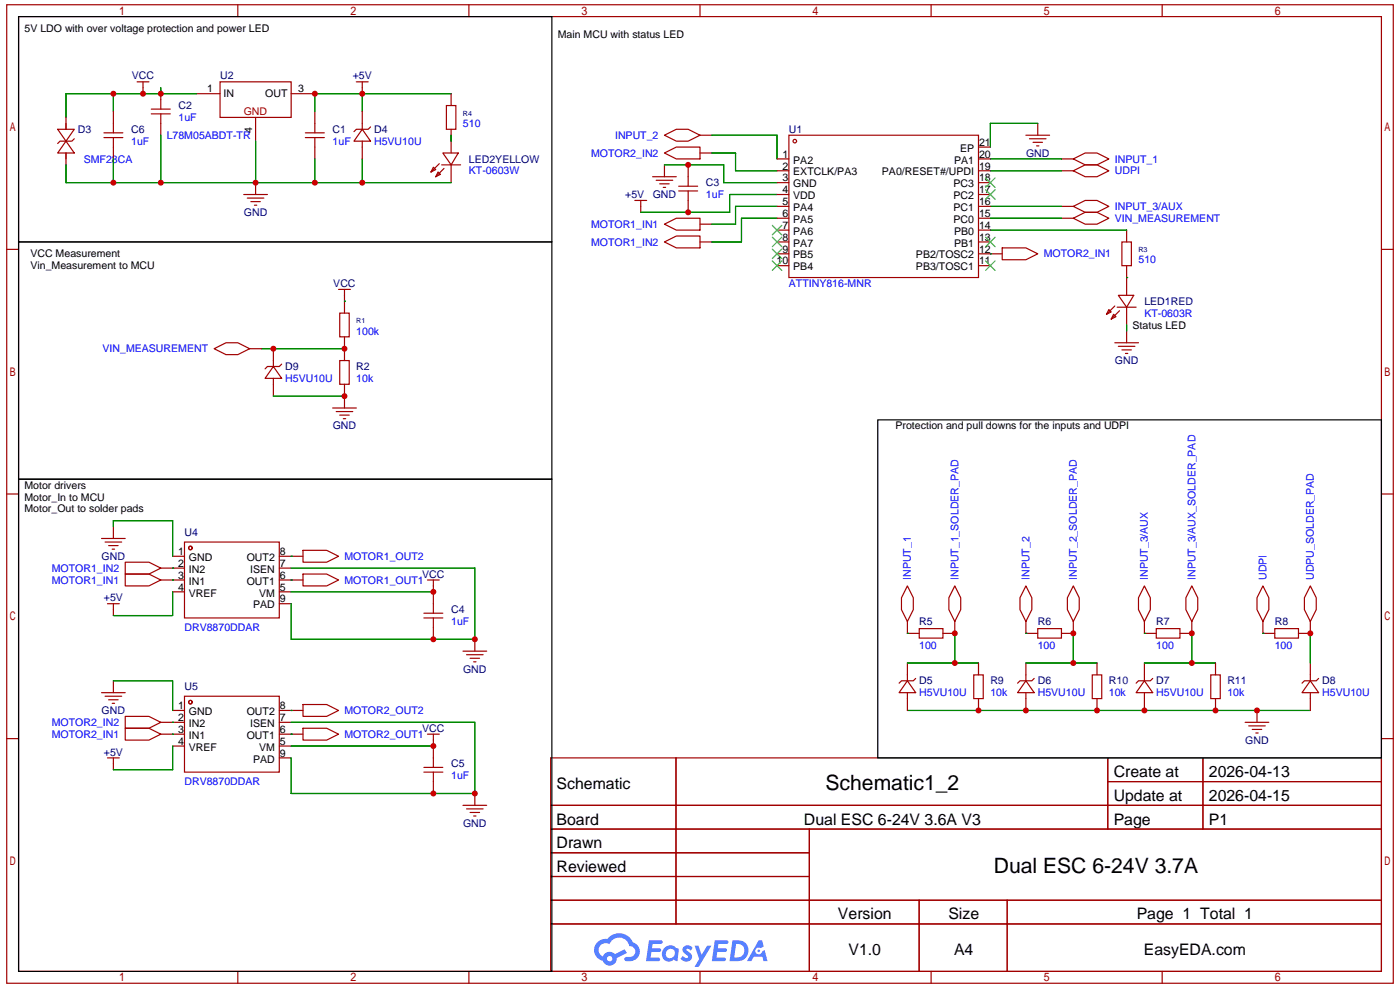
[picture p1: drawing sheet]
<svg xmlns="http://www.w3.org/2000/svg" width="297mm" height="210mm" viewBox="0 0 297 210" stroke-linecap="round" stroke-linejoin="round" font-family="sans-serif">
<g fill="none" stroke="#a10000" stroke-width=".25">
<path d="M1.4 1h294.4v207.5h-294.4zM3.9 3.5h289.3v202.5h-289.3zM50.5 1v2.5M99.5 1v2.5M148.6 1v2.5M197.6 1v2.5M246.7 1v2.5M1.4 52.9h2.5M293.2 52.9h2.6M1.4 104.8h2.5M293.2 104.8h2.6M1.4 156.7h2.5"/>
<path d="M293.2 156.7h2.6M116.9 160.7h176.3v45.3h-176.3zM116.9 170.8h176.3M116.9 175.8h176.3M143.5 160.7v35.3M171.8 175.8v30.2M235.1 160.7v15.1M235.1 165.8h58.1M255.4 160.7v15.1M116.9 180.9h54.9M116.9 190.9h176.3M116.9 185.9h54.9"/>
<path d="M116.9 196h176.3M195.1 190.9v15.1M213.8 190.9v15.1M50.5 206v2.5M99.5 206v2.5M148.6 206v2.5M197.6 206v2.5M246.7 206v2.5"/>
</g>
<g fill="#5487ff">
<path d="M145.2 200.8a1.29 1.29 0 0 1 1.8 .2l-.4 .7a.54 .54 0 0 0-.9-.3l.1 .2a1.27 1.27 0 0 1 .8 2 1.52 1.52 0 0 1-2.2-.3l.6-.6 .7 .5a.31 .31 0 0 0 .4-.3 .31 .31 0 0 0-.3-.3 1.11 1.11 0 0 1-.6-1.8z"/>
<path d="M147.4 200.6h.9l.6 1.9 1.2-1.9h.9l-2.7 4.5h-.9l1-1.7z"/>
<path d="M137.8 199.4h1.6a1.3 1.3 0 0 1 1.2 .2 .39 .39 0 0 1-.3 .6h-1.8l-.1 .9h1.6a.39 .39 0 0 1 .4 .5 .39 .39 0 0 1-.5 .3h-1.6l-.2 1.2h1.4a.45 .45 0 0 1 .5 .1 .45 .45 0 0 1 .1 .5l-.4 .2h-2.6z"/>
<path d="M151.7 199.4h1.6a1.31 1.31 0 0 1 1.3 .2 .39 .39 0 0 1-.4 .6h-1.7l-.1 .9h1.6a.39 .39 0 0 1 .3 .5 .39 .39 0 0 1-.4 .3h-1.6l-.2 1.2h1.3a.45 .45 0 0 1 .5 .1 .45 .45 0 0 1 .2 .5l-.4 .2h-2.6z"/>
<path d="M161 199.4h.8l.3 1.4-.6 .3a.75 .75 0 0 0-1.1 .3 .75 .75 0 0 0 .5 1 .75 .75 0 0 0 .9-.6l.5-.3 .6 2.4h-.8l-.3-1h-1.8l-.5 1h-.9z"/>
<path d="M155.5 199.4l-.6 4.5h1.4a2.25 2.25 0 0 0 2.6-2.3 2.25 2.25 0 0 0-2.7-2.2zM156.2 200.2a1.49 1.49 0 0 1 1.8 1.5 1.49 1.49 0 0 1-1.9 1.4h-.3z"/>
<path d="M140.9 201.2a1.58 1.58 0 0 0-.2 2.1 1.58 1.58 0 0 0 2.1 .4l.2-.2 .8 .4 .3-2.5-.2-.3h-.4a1.58 1.58 0 0 0-2.6 .1zM141.6 201.6a.97 .97 0 0 1 1.6 .4 .97 .97 0 0 1-1 1.2 .93 .93 0 0 1-.9-.6 .93 .93 0 0 1 .3-1z"/>
<path d="M126.8 199.8a2.34 2.34 0 0 0 1.2 4 1.53 1.53 0 0 0 1.7 1 1.53 1.53 0 0 0 1.2-1.6l2.2-1.1-.5-.8-2.1 1.1a1.56 1.56 0 0 0-2.5 .4 1.48 1.48 0 0 1-.8-2 1.48 1.48 0 0 1 2.2-.5 2.21 2.21 0 0 1 2.3-1.4 2.21 2.21 0 0 1 1.9 1.8 1.15 1.15 0 0 1 1.3 1 1.15 1.15 0 0 1-1.1 1.3h-.7a.46 .46 0 0 0-.6 .3 .46 .46 0 0 0 .5 .6 2.15 2.15 0 0 0 2.5-1 2.15 2.15 0 0 0-.4-2.6l-.8-.4a3.2 3.2 0 0 0-5.4-.8l-1.1 .1zM128.8 203.3a.6 .6 0 0 1 1.2 0 .6 .6 0 0 1-1.2 0z"/>
<circle cx="161.1" cy="201.7" r=".28"/>
</g>
<g fill="none" stroke="#a10000" stroke-width=".25">
<path d="M29.1 17.4h2.5M30.4 17.4v2.5M34.1 18.6v4.5M41.7 19.9h5M46.7 17.4h15.1v7.5h-15.1zM61.8 19.9h5M75.6 17.4h2.6M76.9 17.4v2.5M95.8 19.9v2.5M12.2 27.4h3.6l-1.8 2.5zM14 29.9l1.8 2.6h-3.6zM14 24.9v2.5"/>
<path d="M14 32.5v2.5M15.8 29.4l-.5 .5h-2.6l-.5 .5M22.1 29.2h4M22.1 28.2h4M24.1 23.6v4.6M24.1 29.2v4.5M32.1 23.1h4M32.1 24.1h4M34.1 24.1v4.6M54.3 24.9v5M54.3 38.7v2.6M64.8 29.2h4"/>
<path d="M64.8 28.2h4M66.8 23.6v4.6M66.8 29.2v4.5M76.9 27.4l1.8 2.5h-3.6zM76.9 23.6v3.8M76.9 29.9v3.8M78.7 26.9l-.5 .5h-2.6l-.5 .5M92 35.5l.5 .5-1 .5zM93 36.5l.5 .5-1 .5zM93.2 34.7l-1.7 1.8M93.7 35h4.1M94 32.5h3.3l-1.5 2.5z"/>
<path d="M94.3 35.7l-1.8 1.8M94.8 22.4h2v5h-2zM95.8 27.4v5.1M95.8 35v3.7M138.5 37.5h5.1M139.3 38.2h3.5M140 39h2M140.8 39.7h.5M141 32.5l2.6-1.3h5v2.5h-5zM141 28.7l2.6-1.3h2.5l2.5 1.3-2.5 1.2h-2.5zM141 35v2.5M144.1 39.5h4"/>
<path d="M146.1 35v4.5M148.6 32.5h2.5M148.6 28.7h2.5M164.9 33.7h2.6M164.9 36.2h2.6M164.9 38.7h2.6M167.5 28.7h40.2v30.2h-40.2zM207.7 33.7h2.5M207.7 36.2h2.5M207.7 38.7h2.5M207.7 31.2h2.5M217.8 28.7h5"/>
<path d="M218.5 29.4h3.5M219.3 30.2h2M220 30.9h.5M220.3 26.2v2.5M225.3 33.7h2.5M225.3 36.2h2.5M227.8 33.7l2.5-1.2h2.6l2.5 1.2-2.5 1.3h-2.6zM227.8 36.2l2.5-1.2h2.6l2.5 1.2-2.5 1.3h-2.6zM51.7 41.3h5.1M52.5 42h3.5M53.2 42.8h2.1M54 43.5h.5"/>
<path d="M134.8 42.5h2.5M136 42.5v2.5M141 47.5l2.6-1.2h5v2.5h-5zM141 51.3l2.6-1.2h5v2.5h-5zM144.1 40.5h4M146.1 40.5v4.5M148.6 47.5h2.5M148.6 51.3h2.5M164.9 41.3h2.6M164.9 53.8h2.6M164.9 51.3h2.6M164.9 43.8h2.6"/>
<path d="M164.9 46.3h2.6M164.9 48.8h2.6M164.9 56.3h2.6M207.7 41.3h2.5M207.7 53.8h5M207.7 51.3h2.5M207.7 43.8h2.5M207.7 46.3h2.5M207.7 48.8h2.5M207.7 56.3h2.5M212.7 52.6h5.1l2.5 1.2-2.5 1.3h-5.1zM225.3 43.8h2.5"/>
<path d="M225.3 46.3h2.5M227.8 43.8l2.5-1.3h2.6l2.5 1.3-2.5 1.2h-2.6zM227.8 46.3l2.5-1.3h2.6l2.5 1.3-2.5 1.2h-2.6zM238.1 51.3h2.1v5h-2.1zM239.2 48.8v2.5M239.2 56.3v6.3M45.5 74l2.5-1.3h2.5l2.5 1.3-2.5 1.2h-2.5zM53 74h2.5M58 77.7l1.8 2.5h-3.5zM58 74v3.7M59.8 77.2l-.5 .5h-2.5l-.5 .5M71.9 61.4h2.5"/>
<path d="M72.1 66.4h2v5h-2zM72.1 76.5h2v5h-2zM73.1 61.4v5M73.1 71.4v5.1M235.4 65.7l.5 .5-1 .5zM236.4 66.7l.5 .5-1 .5zM236.6 64.9l-1.7 1.8M236.6 72.7h5.1M237.1 65.2h4.1M237.4 62.6h3.3l-1.5 2.6zM237.4 73.5h3.5M237.6 65.9l-1.7 1.8"/>
<path d="M238.1 74.2h2.1M238.9 75h.5M239.2 65.2v3.7M239.2 70.2v2.5M58 80.2v3.8M70.6 86.5h5M71.4 87.3h3.5M72.1 88h2M72.9 88.8h.5M73.1 81.5v5M21.6 114.2h5M22.3 115h3.5"/>
<path d="M23.1 115.7h2M23.8 116.5h.5M24.1 111.7v2.5M26.6 119.2h5l2.5 1.3-2.5 1.3h-5zM36.6 118h2.6M39.2 115h20.1v16.1h-20.1zM59.3 118h5M64.3 116.7h5l2.6 1.3-2.6 1.2h-5zM22.8 128h2.5M24.1 128v2.6M26.6 121.8h5l2.5 1.2-2.5 1.3h-5zM34.1 120.5h5.1"/>
<path d="M34.1 123h5.1M36.6 125.5h2.6M59.3 120.5h2.5M59.3 123h5M59.3 125.5h2.5M59.3 128h2.5M64.3 121.8h5l2.6 1.2-2.6 1.3h-5zM90 130.1h4M90 131.1h4M90.7 123h2.5M92 123v7.1M92 131.1v4.5"/>
<path d="M98.3 138.1h5M99 138.9h3.6M99.8 139.6h2M100.8 135.6v2.5M192.6 124.3l1.3 2.5v2.5l-1.3 2.5-1.2-2.5v-2.5zM192.6 131.8v2.5h2.5M195.1 133.3h5.1v2h-5.1zM202.7 124.3l1.2 2.5v2.5l-1.2 2.5-1.3-2.5v-2.5zM202.7 131.8v2.5h-2.5M217.8 124.3l1.2 2.5v2.5l-1.2 2.5-1.3-2.5v-2.5zM217.8 131.8v2.5h2.5M220.3 133.3h5v2h-5z"/>
<path d="M227.8 124.3l1.3 2.5v2.5l-1.3 2.5-1.2-2.5v-2.5zM227.8 131.8v2.5h-2.5M242.9 124.3l1.3 2.5v2.5l-1.3 2.5-1.2-2.5v-2.5zM242.9 131.8v2.5h2.5M245.4 133.3h5.1v2h-5.1zM253 124.3l1.2 2.5v2.5l-1.2 2.5-1.3-2.5v-2.5zM253 131.8v2.5h-2.5M268.1 124.3l1.2 2.5v2.5l-1.2 2.5-1.3-2.5v-2.5zM268.1 131.8v2.5h2.5M270.6 133.3h5v2h-5zM278.1 124.3l1.3 2.5v2.5l-1.3 2.5-1.2-2.5v-2.5zM278.1 131.8v2.5h-2.5"/>
<path d="M21.6 146.9h5M22.3 147.7h3.5M23.1 148.4h2M23.8 149.2h.5M24.1 144.4v2.5M26.6 151.9h5l2.5 1.3-2.5 1.3h-5zM26.6 154.5h5l2.5 1.2-2.5 1.3h-5zM34.1 153.2h5.1M34.1 155.7h5.1M36.6 150.7h2.6M36.6 158.2h2.6M39.2 147.7h20.1v16.1h-20.1z"/>
<path d="M59.3 153.2h2.5M59.3 150.7h5M59.3 155.7h5M59.3 158.2h2.5M64.3 149.4h5l2.6 1.3-2.6 1.2h-5zM64.3 154.5h5l2.6 1.2-2.6 1.3h-5zM90.7 155.7h2.5M92 155.7v7.1M100.5 140.4h.5M192.6 144.4l1.8 2.5h-3.5zM192.6 140.6v3.8M192.6 146.9v3.8"/>
<path d="M194.4 143.9l-.5 .5h-2.5l-.5 .5M206.7 143.1h2v5.1h-2zM207.7 140.6v2.5M207.7 148.2v2.5M217.8 144.4l1.7 2.5h-3.5zM217.8 140.6v3.8M217.8 146.9v3.8M219.5 143.9l-.5 .5h-2.5l-.5 .5M231.9 143.1h2v5.1h-2zM232.9 140.6v2.5M232.9 148.2v2.5M242.9 144.4l1.8 2.5h-3.5z"/>
<path d="M242.9 140.6v3.8M242.9 146.9v3.8M244.7 143.9l-.5 .5h-2.5l-.5 .5M257 143.1h2v5.1h-2zM258 140.6v2.5M258 148.2v2.5M264.3 153.2h5M265.1 154h3.5M265.8 154.7h2M266.6 155.5h.5M266.8 150.7v2.5M278.1 144.4l1.8 2.5h-3.5z"/>
<path d="M278.1 140.6v3.8M278.1 146.9v3.8M279.9 143.9l-.5 .5h-2.5l-.5 .5M22.8 160.7h2.5M24.1 160.7v2.6M59.3 160.7h2.5M90 162.8h4M90 163.8h4M92 163.8v4.5M98.3 170.8h5M99 171.6h3.6M99.8 172.3h2"/>
<path d="M100.5 173.1h.5M100.8 168.3v2.5"/>
<circle cx="168.7" cy="29.9" r=".38"/>
<circle cx="40.4" cy="116.2" r=".38"/>
<circle cx="40.4" cy="148.9" r=".38"/>
</g>
<g fill="none" stroke="#008700" stroke-width=".25">
<path d="M24.1 19.9v3.7M34.1 18.6v1.3M41.7 19.9h-27.7v5M76.9 19.9v3.7M95.8 19.9h-29v3.7M14 35v3.7h81.8M24.1 33.7v5M34.1 28.7v10M54.3 29.9v8.8M66.8 33.7v5M76.9 33.7v5M95.8 28.7v1.2"/>
<path d="M141 35h12.6v3.7h11.3M151.1 32.5h5v3.7h8.8M151.1 28.7h13.8v5M210.2 36.2h15.1M210.2 33.7h15.1M220.3 26.2h-10.1v5M164.9 41.3h-10v3.7h-18.9M164.9 43.8h-8.8v3.7h-5M164.9 46.3h-7.5v5h-6.3M210.2 53.8h.1M210.2 43.8h15.1M210.2 46.3h15.1"/>
<path d="M210.2 48.8h29M239.2 58.9h.1M55.5 74h17.6M73.1 63.9h.1M239.2 68.9v1.3M58 84h15.1M24.1 111.7v-1.3h12.5v7.6M61.8 118h.1M36.6 120.5h.1M36.6 123h.1M36.6 125.5v5.1h-12.5M61.8 123h.1"/>
<path d="M61.8 120.5h39v15.1h-39v-7.6M61.8 125.5h30.2M192.6 134.3h.1M202.7 134.3v6.3M217.8 134.3h.1M227.8 134.3v6.3M242.9 134.3h.1M253 134.3v6.3M268.1 134.3h.1M278.1 134.3v6.3M24.1 144.4h12.5v6.3M36.6 153.2h.1"/>
<path d="M36.6 155.7h.1M36.6 158.2v5.1h-12.5M61.8 150.7h.1M61.8 155.7h.1M61.8 158.2h30.2M61.8 153.2h39v15.1h-39v-7.6M192.6 150.7h85.5M192.6 140.6h15.1M217.8 140.6h15.1M242.9 140.6h15.1"/>
</g>
<g fill="none" stroke="#3c3" stroke-width=".25">
<path d="M209.2 37.7l2 2M211.2 37.7l-2 2M163.9 47.8l2 2M163.9 50.3l2 2M163.9 52.8l2 2M163.9 55.3l2 2.1M165.9 47.8l-2 2M165.9 50.3l-2 2M165.9 52.8l-2 2M165.9 55.3l-2 2.1M209.2 55.3l2 2.1M209.2 50.3l2 2"/>
<path d="M209.2 40.2l2 2.1M211.2 55.3l-2 2.1M211.2 50.3l-2 2M211.2 40.2l-2 2.1"/>
</g>
<path d="M3.9 3.5h113.2v47.8h-113.2zM3.9 51.3h113.2v50.3h-113.2zM186.3 89.1h106.9v71.6h-106.9zM3.9 101.6h113.2v104.4h-113.2z" fill="none" stroke="#000" stroke-width=".25"/>
<g fill="#c00">
<circle cx="34.1" cy="19.9" r=".63"/>
<circle cx="30.4" cy="19.9" r=".63"/>
<circle cx="24.1" cy="19.9" r=".63"/>
<circle cx="66.8" cy="19.9" r=".63"/>
<circle cx="76.9" cy="19.9" r=".63"/>
<circle cx="146.1" cy="35" r=".63"/>
<circle cx="146.1" cy="45" r=".63"/>
<circle cx="73.1" cy="74" r=".63"/>
<circle cx="58" cy="74" r=".63"/>
<circle cx="207.7" cy="150.7" r=".63"/>
<circle cx="217.8" cy="150.7" r=".63"/>
<circle cx="232.9" cy="150.7" r=".63"/>
<circle cx="242.9" cy="150.7" r=".63"/>
<circle cx="258" cy="150.7" r=".63"/>
<circle cx="266.8" cy="150.7" r=".63"/>
<circle cx="92" cy="158.2" r=".63"/>
<circle cx="92" cy="168.3" r=".63"/>
<circle cx="100.8" cy="168.3" r=".63"/>
<circle cx="92" cy="125.5" r=".63"/>
<circle cx="92" cy="135.6" r=".63"/>
<circle cx="100.8" cy="135.6" r=".63"/>
<circle cx="76.9" cy="38.7" r=".63"/>
<circle cx="66.8" cy="38.7" r=".63"/>
<circle cx="54.3" cy="38.7" r=".63"/>
<circle cx="34.1" cy="38.7" r=".63"/>
<circle cx="24.1" cy="38.7" r=".63"/>
<circle cx="253" cy="140.6" r=".63"/>
<circle cx="253" cy="134.3" r=".63"/>
<circle cx="227.8" cy="140.6" r=".63"/>
<circle cx="227.8" cy="134.3" r=".63"/>
<circle cx="202.7" cy="140.6" r=".63"/>
<circle cx="202.7" cy="134.3" r=".63"/>
<circle cx="73.1" cy="84" r=".63"/>
<circle cx="278.1" cy="134.3" r=".63"/>
</g>
<g font-size="4.5">
<text x="175.2" y="167.7">Schematic1_2</text>
<text x="211" y="185.3">Dual ESC 6-24V 3.7A</text>
</g>
<g font-size="3.4">
<text x="118.2" y="167.3">Schematic</text>
<text x="236.4" y="164.8">Create at</text>
<text x="256.6" y="164.8">2026-04-13</text>
<text x="236.4" y="169.9">Update at</text>
<text x="256.6" y="169.9">2026-04-15</text>
<text x="118.2" y="174.9">Board</text>
<text x="118.2" y="179.9">Drawn</text>
<text x="170.7" y="174.9">Dual ESC 6-24V 3.6A V3</text>
<text x="236.4" y="174.9">Page</text>
<text x="256.6" y="174.9">P1</text>
<text x="118.2" y="185">Reviewed</text>
<text x="177.9" y="195">Version</text>
<text x="201.3" y="195">Size</text>
<text x="241.3" y="195">Page 1 Total 1</text>
<text x="180.1" y="202.6">V1.0</text>
<text x="202.5" y="202.6">A4</text>
<text x="242.8" y="202.6">EasyEDA.com</text>
</g>
<g font-size="2.2">
<text x="5.2" y="6.8">5V LDO with over voltage protection and power LED</text>
<text x="118.4" y="8.1">Main MCU with status LED</text>
<text x="44" y="19.6">1</text>
<text x="47.5" y="20.6">IN</text>
<text x="56.3" y="20.6">OUT</text>
<text x="63.3" y="19.6">3</text>
<text x="53.5" y="28.1" transform="rotate(-90 53.5 28.1)">4</text>
<text x="166.1" y="33.4">1</text>
<text x="166.1" y="36">2</text>
<text x="168.4" y="34.7">PA2</text>
<text x="202.5" y="34.7">PA1</text>
<text x="203.8" y="32.2">EP</text>
<text x="207.8" y="36">19</text>
<text x="207.8" y="33.4">20</text>
<text x="207.8" y="30.9">21</text>
<text x="166.1" y="38.5">3</text>
<text x="166.1" y="41">4</text>
<text x="168.4" y="37.2">EXTCLK/PA3</text>
<text x="168.4" y="39.7">GND</text>
<text x="187.2" y="37.2">PA0/RESET#/UPDI</text>
<text x="202.4" y="39.7">PC3</text>
<text x="207.8" y="41">17</text>
<text x="207.8" y="38.5">18</text>
<text x="166.1" y="43.5">5</text>
<text x="166.1" y="46">6</text>
<text x="168.4" y="42.2">VDD</text>
<text x="168.4" y="44.8">PA4</text>
<text x="168.4" y="47.3">PA5</text>
<text x="202.4" y="47.3">PC0</text>
<text x="202.4" y="44.8">PC1</text>
<text x="202.4" y="42.2">PC2</text>
<text x="207.8" y="46">15</text>
<text x="207.8" y="43.5">16</text>
<text x="166.1" y="48.5">7</text>
<text x="166.1" y="51.1">8</text>
<text x="166.1" y="53.6">9</text>
<text x="168.4" y="49.8">PA6</text>
<text x="168.4" y="52.3">PA7</text>
<text x="202.5" y="52.3">PB1</text>
<text x="202.5" y="49.8">PB0</text>
<text x="207.8" y="53.6">12</text>
<text x="207.8" y="51.1">13</text>
<text x="207.8" y="48.5">14</text>
<text x="6.5" y="54.6">VCC Measurement</text>
<text x="6.5" y="57.1">Vin_Measurement to MCU</text>
<text x="164.8" y="56.1">10</text>
<text x="168.4" y="54.8">PB5</text>
<text x="168.4" y="57.3">PB4</text>
<text x="194.4" y="57.3">PB3/TOSC1</text>
<text x="194.4" y="54.8">PB2/TOSC2</text>
<text x="207.8" y="56.1">11</text>
<text x="240.4" y="69.7">Status LED</text>
<text x="190.1" y="91.1">Protection and pull downs for the inputs and UDPI</text>
<text x="5.2" y="103.6">Motor drivers</text>
<text x="5.2" y="106.2">Motor_In to MCU</text>
<text x="5.2" y="108.7">Motor_Out to solder pads</text>
<text x="37.8" y="117.7">1</text>
<text x="40.1" y="119">GND</text>
<text x="52.4" y="119">OUT2</text>
<text x="59.4" y="117.7">8</text>
<text x="37.8" y="120.2">2</text>
<text x="37.8" y="122.7">3</text>
<text x="37.8" y="125.3">4</text>
<text x="40.1" y="121.5">IN2</text>
<text x="40.1" y="124">IN1</text>
<text x="52.4" y="124">OUT1</text>
<text x="53.1" y="121.5">ISEN</text>
<text x="59.4" y="125.3">5</text>
<text x="59.4" y="122.7">6</text>
<text x="59.4" y="120.2">7</text>
<text x="40.1" y="126.5">VREF</text>
<text x="53.7" y="129">PAD</text>
<text x="55" y="126.5">VM</text>
<text x="59.4" y="127.8">9</text>
<text x="37.8" y="150.4">1</text>
<text x="37.8" y="152.9">2</text>
<text x="37.8" y="155.5">3</text>
<text x="40.1" y="151.7">GND</text>
<text x="40.1" y="154.2">IN2</text>
<text x="52.4" y="151.7">OUT2</text>
<text x="53.1" y="154.2">ISEN</text>
<text x="59.4" y="155.5">6</text>
<text x="59.4" y="152.9">7</text>
<text x="59.4" y="150.4">8</text>
<text x="37.8" y="158">4</text>
<text x="40.1" y="156.7">IN1</text>
<text x="40.1" y="159.2">VREF</text>
<text x="52.4" y="156.7">OUT1</text>
<text x="53.7" y="161.7">PAD</text>
<text x="55" y="159.2">VM</text>
<text x="59.4" y="158">5</text>
<text x="59.4" y="160.5">9</text>
</g>
<g font-size="2.2" fill="#000080">
<text x="28" y="16.9">VCC</text>
<text x="46.7" y="16.9">U2</text>
<text x="74.9" y="16.9">+5V</text>
<text x="37.9" y="23.2">C2</text>
<text x="16.5" y="28.2">D3</text>
<text x="27.8" y="28.2">C6</text>
<text x="70.6" y="28.2">C1</text>
<text x="79.4" y="28.2">D4</text>
<text x="167.5" y="28.2">U1</text>
<text x="99.5" y="34.5">LED2YELLOW</text>
<text x="217.8" y="33.2">GND</text>
<text x="149.8" y="39.5">C3</text>
<text x="51.8" y="45.8">GND</text>
<text x="132.7" y="42">+5V</text>
<text x="138.6" y="42">GND</text>
<text x="70.8" y="60.9">VCC</text>
<text x="242.9" y="64.7">LED1RED</text>
<text x="236.7" y="77.2">GND</text>
<text x="60.5" y="78.5">D9</text>
<text x="75.6" y="78.5">R2</text>
<text x="70.6" y="91.1">GND</text>
<text x="39.2" y="113.7">U4</text>
<text x="21.6" y="118.7">GND</text>
<text x="89.6" y="122.5">VCC</text>
<text x="22" y="127.5">+5V</text>
<text x="95.8" y="130.1">C4</text>
<text x="195.1" y="132.6">R5</text>
<text x="220.3" y="132.6">R6</text>
<text x="245.4" y="132.6">R7</text>
<text x="270.6" y="132.6">R8</text>
<text x="98.3" y="142.6">GND</text>
<text x="39.2" y="146.4">U5</text>
<text x="195.1" y="145.2">D5</text>
<text x="210.2" y="145.2">R9</text>
<text x="220.3" y="145.2">D6</text>
<text x="235.4" y="145.2">R10</text>
<text x="245.4" y="145.2">D7</text>
<text x="260.5" y="145.2">R11</text>
<text x="280.7" y="145.2">D8</text>
<text x="21.6" y="151.4">GND</text>
<text x="89.6" y="155.2">VCC</text>
<text x="22" y="160.3">+5V</text>
<text x="264.3" y="157.7">GND</text>
<text x="95.8" y="162.8">C5</text>
<text x="98.3" y="175.3">GND</text>
</g>
<g font-size="2.2" fill="#00f">
<text x="35.4" y="29.4">L78M05ABDT-TR</text>
<text x="37.9" y="25.7">1uF</text>
<text x="98.3" y="26.9">510</text>
<text x="130.6" y="29.4">INPUT_2</text>
<text x="17.8" y="34.5">SMF28CA</text>
<text x="27.8" y="30.7">1uF</text>
<text x="70.6" y="30.7">1uF</text>
<text x="79.4" y="30.7">H5VU10U</text>
<text x="125.5" y="33.2">MOTOR2_IN2</text>
<text x="236.6" y="34.5">INPUT_1</text>
<text x="99.5" y="37">KT-0603W</text>
<text x="236.6" y="37">UDPI</text>
<text x="149.8" y="42">1uF</text>
<text x="236.6" y="44.5">INPUT_3/AUX</text>
<text x="236.6" y="47">VIN_MEASUREMENT</text>
<text x="125.5" y="48.3">MOTOR1_IN1</text>
<text x="125.5" y="52.1">MOTOR1_IN2</text>
<text x="221.5" y="54.6">MOTOR2_IN1</text>
<text x="241.7" y="55.9">510</text>
<text x="167.5" y="60.9">ATTINY816-MNR</text>
<text x="75.6" y="70.9">100k</text>
<text x="242.9" y="67.2">KT-0603R</text>
<text x="21.8" y="74.7">VIN_MEASUREMENT</text>
<text x="60.5" y="81">H5VU10U</text>
<text x="75.6" y="81">10k</text>
<text x="73.1" y="118.7">MOTOR1_OUT2</text>
<text x="11" y="121.3">MOTOR1_IN2</text>
<text x="11" y="123.8">MOTOR1_IN1</text>
<text x="73.1" y="123.8">MOTOR1_OUT1</text>
<text x="193.4" y="123" transform="rotate(-90 193.4 123)">INPUT_1</text>
<text x="203.4" y="123" transform="rotate(-90 203.4 123)">INPUT_1_SOLDER_PAD</text>
<text x="218.5" y="123" transform="rotate(-90 218.5 123)">INPUT_2</text>
<text x="228.6" y="123" transform="rotate(-90 228.6 123)">INPUT_2_SOLDER_PAD</text>
<text x="243.7" y="123" transform="rotate(-90 243.7 123)">INPUT_3/AUX</text>
<text x="253.7" y="123" transform="rotate(-90 253.7 123)">INPUT_3/AUX_SOLDER_PAD</text>
<text x="268.8" y="123" transform="rotate(-90 268.8 123)">UDPI</text>
<text x="278.9" y="123" transform="rotate(-90 278.9 123)">UDPU_SOLDER_PAD</text>
<text x="39.2" y="133.8">DRV8870DDAR</text>
<text x="95.8" y="132.6">1uF</text>
<text x="195.1" y="137.6">100</text>
<text x="220.3" y="137.6">100</text>
<text x="245.4" y="137.6">100</text>
<text x="270.6" y="137.6">100</text>
<text x="195.1" y="147.7">H5VU10U</text>
<text x="210.2" y="147.7">10k</text>
<text x="220.3" y="147.7">H5VU10U</text>
<text x="235.4" y="147.7">10k</text>
<text x="245.4" y="147.7">H5VU10U</text>
<text x="260.5" y="147.7">10k</text>
<text x="280.7" y="147.7">H5VU10U</text>
<text x="11" y="154">MOTOR2_IN2</text>
<text x="73.1" y="151.4">MOTOR2_OUT2</text>
<text x="11" y="156.5">MOTOR2_IN1</text>
<text x="73.1" y="156.5">MOTOR2_OUT1</text>
<text x="39.2" y="166.5">DRV8870DDAR</text>
<text x="95.8" y="165.3">1uF</text>
</g>
<text font-size="2.2" fill="#a00000" x="51.7" y="24.4">GND</text>
<g font-size="1.5" fill="#000080">
<text x="98.3" y="24.6">R4</text>
<text x="241.7" y="53.5">R3</text>
<text x="75.6" y="68.6">R1</text>
</g>
</svg>
